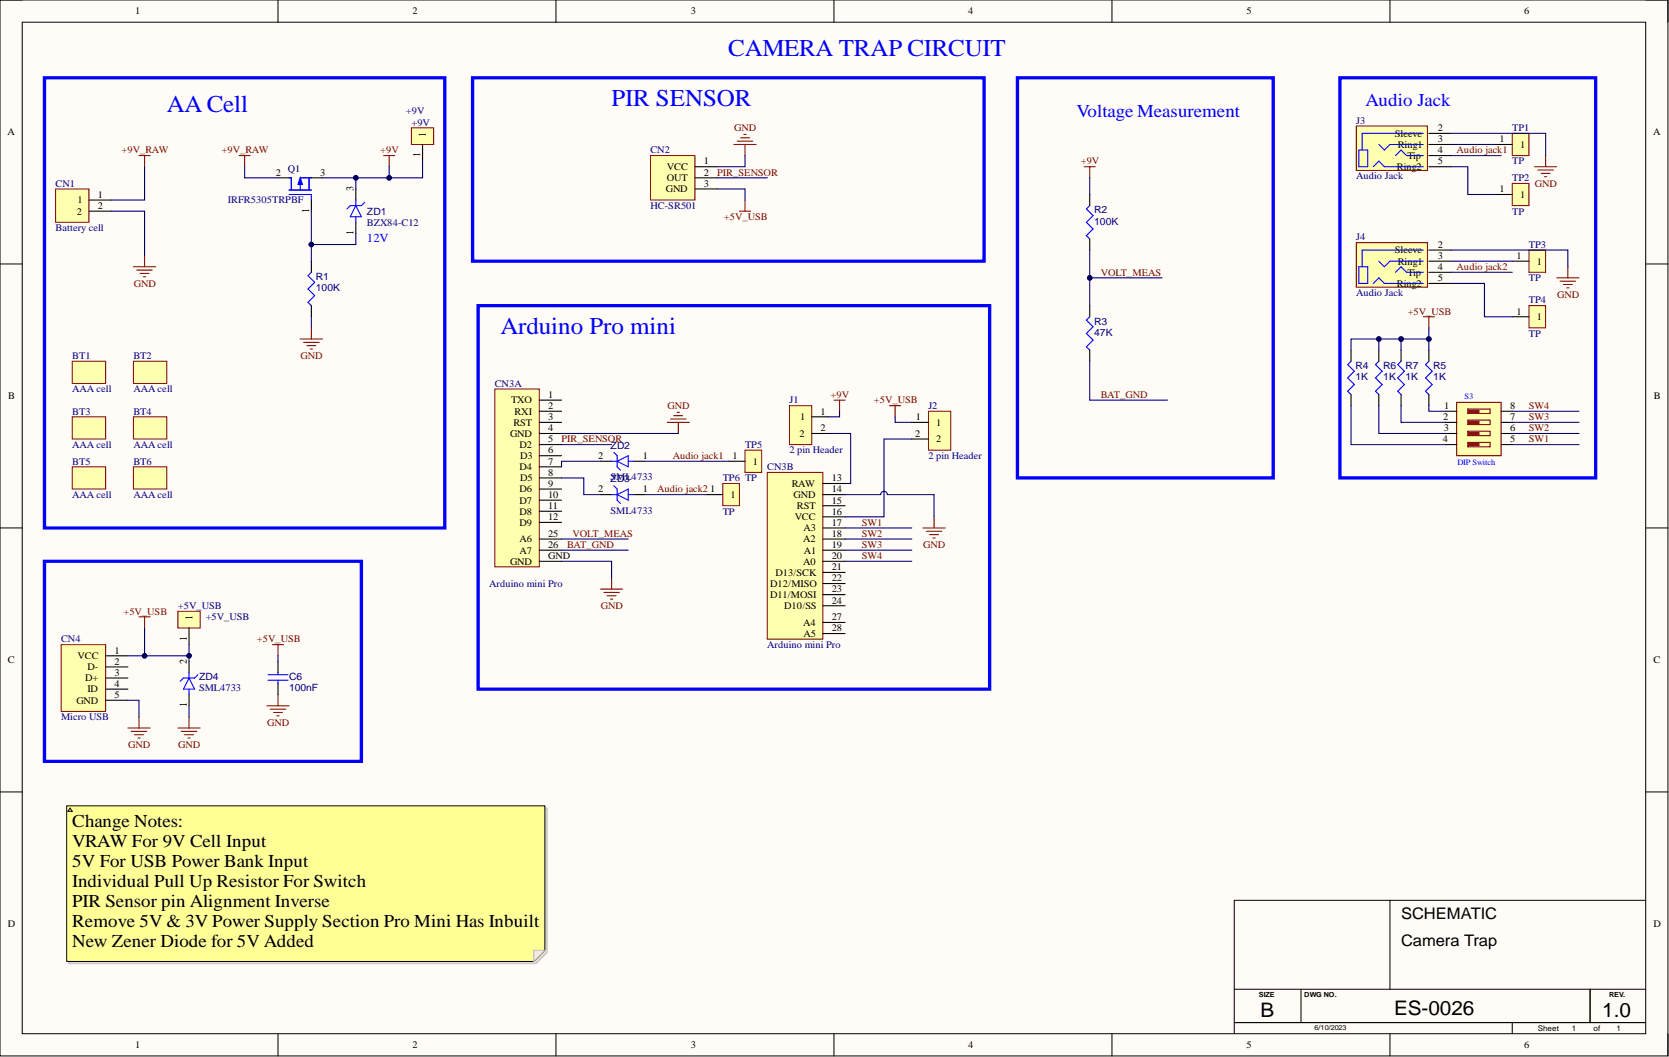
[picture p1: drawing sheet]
<svg xmlns="http://www.w3.org/2000/svg" width="381mm" height="241mm" viewBox="0 0 381 241" stroke-linecap="round" stroke-linejoin="round" font-family="sans-serif">
<path d="M0 0h380.8v241.1h-380.8z" fill-rule="evenodd" fill="#fffcf8"/>
<path d="M0 0h380.8v241.1h-380.8z" fill="none" stroke="#000" stroke-width=".23"/>
<path d="M5.1 5.1h370.6v230.9h-370.6z" fill-rule="evenodd" fill="#fffcf8"/>
<g fill="none" stroke="#000" stroke-width=".23">
<path d="M0 0h5.1M63.5 0v5.1M126.9 0v5.1M190.4 0v5.1M253.8 0v5.1M317.3 0v5.1M375.7 0h5.1v5.1M5.1 5.1h370.6v230.9h-370.6zM0 60.3h5.1M375.7 60.3h5.1M0 120.5h5.1M375.7 120.5h5.1"/>
<path d="M0 180.8h5.1M375.7 180.8h5.1M317.3 205.5v20.3M375.7 205.5h-93.9v30.5M63.5 236v5.1M126.9 236v5.1M190.4 236v5.1M253.8 236v5.1M281.8 225.8h93.9M281.8 233.4h93.9M297 225.8v7.6M317.3 236v5.1"/>
<path d="M345.2 233.4v2.6M363 225.8v7.6M380.8 236v5.1"/>
</g>
<path d="M14 147.2h10.1v15.2h-10.1z" fill-rule="evenodd" fill="#ffffb0"/>
<path d="M14 147.2h10.1v15.2h-10.1z" fill="none" stroke="#800000" stroke-width=".23"/>
<path d="M24.1 149.7h5.1M24.1 152.2h5.1M24.1 154.8h5.1M24.1 157.3h5.1M24.1 159.9h5.1" fill="none" stroke="#000" stroke-width=".25"/>
<path d="M12.7 43.1h7.6v7.6h-7.6z" fill-rule="evenodd" fill="#ffffb0"/>
<path d="M12.7 43.1h7.6v7.6h-7.6z" fill="none" stroke="#800000" stroke-width=".23"/>
<path d="M20.3 45.7h5.1M20.3 48.2h5.1" fill="none" stroke="#000" stroke-width=".25"/>
<path d="M148.5 35.5h10.1v10.2h-10.1z" fill-rule="evenodd" fill="#ffffb0"/>
<path d="M148.5 35.5h10.1v10.2h-10.1z" fill="none" stroke="#800000" stroke-width=".23"/>
<path d="M158.6 38.1h5.1M158.6 40.6h5.1M158.6 43.1h5.1" fill="none" stroke="#000" stroke-width=".25"/>
<path d="M54.6 35.5h2.5M55.8 35.5v2.6M87.6 35.5h2.5M88.8 35.5v2.6M68.5 77.4h5.1M69.3 78.2h3.6M70.1 78.9h2M70.8 79.7h.5M71.1 74.9v2.5" fill="none" stroke="#800000" stroke-width=".25"/>
<path d="M66 43.4h5.1M66 40.6h.5v2.8M66 44.4h5.1v1.3M68.5 40.6h2.6M68.5 41.9v1.5M70.6 40.6v2.8" fill="none" stroke="#00f" stroke-width=".25"/>
<path d="M68.5 40.6l.5 1.5h-1z" fill="#00f"/>
<path d="M68.5 40.6l.5 1.5h-1z" fill="none" stroke="#00f" stroke-width=".25"/>
<path d="M63.5 40.6h2.5M71.1 45.7v2.5M71.1 40.6h2.5" fill="none" stroke="#000" stroke-width=".25"/>
<path d="M309.6 55.4h16.3v10.2h-16.3z" fill-rule="evenodd" fill="#ffffb0"/>
<path d="M309.6 55.4h16.3v10.2h-16.3z" fill="none" stroke="#800000" stroke-width=".25"/>
<path d="M314.8 59.6l1.2 1.3 1.3-1.3h7.6M324.9 57.1h-13.9v3.8M310.2 60.9h2v3.8h-2zM313.5 64.7l1.3-1.3 1.2 1.3h8.9M318.6 62.2l1.2-1.3 1.3 1.3h3.8" fill="none" stroke="#00f" stroke-width=".25"/>
<path d="M326.2 57.1h5.1M326.2 59.6h5.1M326.2 62.2h5.1M326.2 64.7h5.1" fill="none" stroke="#000" stroke-width=".25"/>
<path d="M309.6 28.8h16.3v10.1h-16.3z" fill-rule="evenodd" fill="#ffffb0"/>
<path d="M309.6 28.8h16.3v10.1h-16.3z" fill="none" stroke="#800000" stroke-width=".25"/>
<path d="M310.2 34.3h2v3.8h-2zM313.5 38.1l1.3-1.3 1.2 1.3h8.9M314.8 33l1.2 1.3 1.3-1.3h7.6M318.6 35.5l1.2-1.2 1.3 1.2h3.8M324.9 30.4h-13.9v3.9" fill="none" stroke="#00f" stroke-width=".25"/>
<path d="M326.2 30.4h5.1M326.2 33h5.1M326.2 35.5h5.1M326.2 38.1h5.1" fill="none" stroke="#000" stroke-width=".25"/>
<path d="M332.5 91.9h10.2v12.1h-10.2z" fill-rule="evenodd" fill="#ffffb0"/>
<path d="M332.5 91.9h10.2v12.1h-10.2zM335.1 101h5v1h-5z" fill="none" stroke="#800000" stroke-width=".25"/>
<path d="M335.3 101.2h2.3v.5h-2.3z" fill-rule="evenodd" fill="#800000"/>
<path d="M335.3 101.2h2.3v.5h-2.3z" fill="none" stroke="#800000" stroke-width=".23"/>
<path d="M335.1 98.5h5v1h-5z" fill="none" stroke="#800000" stroke-width=".25"/>
<path d="M335.3 98.7h2.3v.5h-2.3z" fill-rule="evenodd" fill="#800000"/>
<path d="M335.3 98.7h2.3v.5h-2.3z" fill="none" stroke="#800000" stroke-width=".23"/>
<path d="M335.1 95.9h5v1h-5z" fill="none" stroke="#800000" stroke-width=".25"/>
<path d="M335.3 96.2h2.3v.5h-2.3z" fill-rule="evenodd" fill="#800000"/>
<path d="M335.3 96.2h2.3v.5h-2.3z" fill="none" stroke="#800000" stroke-width=".23"/>
<path d="M335.1 93.4h5v1h-5z" fill="none" stroke="#800000" stroke-width=".25"/>
<path d="M335.3 93.6h2.3v.5h-2.3z" fill-rule="evenodd" fill="#800000"/>
<path d="M335.3 93.6h2.3v.5h-2.3z" fill="none" stroke="#800000" stroke-width=".23"/>
<path d="M326.2 79.9v2.6M326.2 90.1v2.5M330 93.9h2.5M330 96.4h2.5M330 99h2.5M342.7 93.9h2.5M342.7 96.4h2.5M342.7 99h2.5M330 101.5h2.5M342.7 101.5h2.5M63.5 151v2.5M63.5 156.1v2.5" fill="none" stroke="#000" stroke-width=".25"/>
<g fill="none" stroke="#800000" stroke-width=".25">
<path d="M33 58.4v2.5M30.5 60.9h5M31.2 61.7h3.6M32 62.4h2M32.7 63.2h.6M31.7 140.8h2.6M33 140.8v2.6M62.2 147.2h2.5M63.5 147.2v2.5M63.5 158.6v2.5M29.2 166.2h5.1M30 167h3.5"/>
<path d="M30.7 167.7h2M31.5 168.5h.5M31.7 163.7v2.5M60.9 161.1h5.1M61.7 161.9h3.5M62.4 162.7h2.1M63.2 163.4h.5"/>
</g>
<path d="M10.2 17.8h91.3v102.7h-91.3zM305.9 17.8h58.4v91.3h-58.4zM109.2 69.8h116.7v87.5h-116.7zM10.2 128.1h72.3v45.7h-72.3z" fill="none" stroke="#00f" stroke-width=".75"/>
<path d="M326.2 82.5l-.8 .7 1.5 1.5-1.5 1.6 1.5 1.5-1.5 1.5 .8 .8M61.2 155.3h4.5M61.2 154h4.5M63.5 153.5v.5M63.5 155.3v.8" fill="none" stroke="#00f" stroke-width=".25"/>
<path d="M16.5 82.5h7.6v5h-7.6z" fill-rule="evenodd" fill="#ffffb0"/>
<path d="M16.5 82.5h7.6v5h-7.6z" fill="none" stroke="#800000" stroke-width=".23"/>
<path d="M16.5 95.2h7.6v5h-7.6z" fill-rule="evenodd" fill="#ffffb0"/>
<path d="M16.5 95.2h7.6v5h-7.6z" fill="none" stroke="#800000" stroke-width=".23"/>
<path d="M16.5 106.6h7.6v5h-7.6z" fill-rule="evenodd" fill="#ffffb0"/>
<path d="M16.5 106.6h7.6v5h-7.6z" fill="none" stroke="#800000" stroke-width=".23"/>
<path d="M30.5 82.5h7.6v5h-7.6z" fill-rule="evenodd" fill="#ffffb0"/>
<path d="M30.5 82.5h7.6v5h-7.6z" fill="none" stroke="#800000" stroke-width=".23"/>
<path d="M30.5 95.2h7.6v5h-7.6z" fill-rule="evenodd" fill="#ffffb0"/>
<path d="M30.5 95.2h7.6v5h-7.6z" fill="none" stroke="#800000" stroke-width=".23"/>
<path d="M30.5 106.6h7.6v5h-7.6z" fill-rule="evenodd" fill="#ffffb0"/>
<path d="M30.5 106.6h7.6v5h-7.6z" fill="none" stroke="#800000" stroke-width=".23"/>
<path d="M107.9 17.8h116.7v41.8h-116.7z" fill="none" stroke="#00f" stroke-width=".75"/>
<path d="M71.1 59.6v2.6M81.2 43.1v2.6M81.2 50.7v2.6M71.1 69.8v2.5" fill="none" stroke="#000" stroke-width=".25"/>
<path d="M81.2 45.7v1.2M81.2 49.5v1.2M81.2 46.9l1.3 2.6h-2.5zM83.3 46.2l-.8 .7h-2.5l-.8 .8" fill="none" stroke="#000bff" stroke-width=".25"/>
<path d="M71.1 62.2l-.8 .7 1.5 1.5-1.5 1.6 1.5 1.5-1.5 1.5 .8 .8" fill="none" stroke="#00f" stroke-width=".25"/>
<path d="M31.7 35.5h2.6M33 35.5v2.6M350.3 38.1h5.1M351.1 38.8h3.5M351.8 39.6h2.1M352.8 35.5v2.6M352.6 40.3h.5M355.4 63.4h5.1M356.1 64.2h3.6M356.9 65h2M357.7 65.7h.5M357.9 60.9v2.5" fill="none" stroke="#800000" stroke-width=".25"/>
<path d="M345.2 30.4h3.8v5.1h-3.8z" fill-rule="evenodd" fill="#ffffb0"/>
<path d="M345.2 30.4h3.8v5.1h-3.8z" fill="none" stroke="#800000" stroke-width=".23"/>
<path d="M341.4 33h3.8" fill="none" stroke="#000" stroke-width=".25"/>
<path d="M345.2 41.9h3.8v5h-3.8z" fill-rule="evenodd" fill="#ffffb0"/>
<path d="M345.2 41.9h3.8v5h-3.8z" fill="none" stroke="#800000" stroke-width=".23"/>
<path d="M341.4 44.4h3.8" fill="none" stroke="#000" stroke-width=".25"/>
<path d="M349 57.1h3.8v5.1h-3.8z" fill-rule="evenodd" fill="#ffffb0"/>
<path d="M349 57.1h3.8v5.1h-3.8z" fill="none" stroke="#800000" stroke-width=".23"/>
<path d="M345.2 59.6h3.8" fill="none" stroke="#000" stroke-width=".25"/>
<path d="M349 69.8h3.8v5.1h-3.8z" fill-rule="evenodd" fill="#ffffb0"/>
<path d="M349 69.8h3.8v5.1h-3.8z" fill="none" stroke="#800000" stroke-width=".23"/>
<path d="M345.2 72.3h3.8" fill="none" stroke="#000" stroke-width=".25"/>
<path d="M93.9 29.2h5.1v3.8h-5.1z" fill-rule="evenodd" fill="#ffffb0"/>
<path d="M93.9 29.2h5.1v3.8h-5.1z" fill="none" stroke="#800000" stroke-width=".23"/>
<path d="M96.5 33v3.8" fill="none" stroke="#000" stroke-width=".25"/>
<path d="M40.6 139.6h5.1v3.8h-5.1z" fill-rule="evenodd" fill="#ffffb0"/>
<path d="M40.6 139.6h5.1v3.8h-5.1z" fill="none" stroke="#800000" stroke-width=".23"/>
<path d="M248.8 44.4v2.5M248.8 54.6v2.5M248.8 69.8v2.5M248.8 79.9v2.6M43.2 143.4v3.8" fill="none" stroke="#000" stroke-width=".25"/>
<path d="M247.5 38.1h2.5M248.8 38.1v2.5M152.3 96.4h5.1M153.1 95.7h3.5M153.8 94.9h2.1M154.6 94.1h.5M154.8 96.4v2.6M213.2 118v2.5M210.7 120.5h5.1M211.4 121.3h3.6M212.2 122h2M213 122.8h.5" fill="none" stroke="#800000" stroke-width=".25"/>
<path d="M248.8 46.9l-.8 .8 1.5 1.5-1.5 1.5 1.5 1.6-1.5 1.5 .8 .8M248.8 72.3l-.8 .8 1.5 1.5-1.5 1.5 1.5 1.5-1.5 1.6 .8 .7" fill="none" stroke="#00f" stroke-width=".25"/>
<path d="M113 88.8h10.1v40.6h-10.1z" fill-rule="evenodd" fill="#ffffb0"/>
<path d="M113 88.8h10.1v40.6h-10.1z" fill="none" stroke="#800000" stroke-width=".23"/>
<g fill="none" stroke="#000" stroke-width=".25">
<path d="M123.1 91.3h5.1M123.1 93.9h5.1M123.1 96.4h5.1M123.1 99h5.1M123.1 101.5h5.1M123.1 104h5.1M123.1 106.6h5.1M123.1 109.1h5.1M123.1 111.6h5.1M123.1 114.2h5.1M123.1 116.7h5.1M123.1 119.3h5.1"/>
<path d="M123.1 123.1h5.1M123.1 125.6h5.1M123.1 128.1h5.1"/>
</g>
<path d="M175.1 107.8h12.7v38.1h-12.7z" fill-rule="evenodd" fill="#ffffb0"/>
<path d="M175.1 107.8h12.7v38.1h-12.7z" fill="none" stroke="#800000" stroke-width=".23"/>
<g fill="none" stroke="#000" stroke-width=".25">
<path d="M308.4 79.9v2.6M314.8 79.9v2.6M319.8 79.9v2.6M308.4 90.1v2.5M314.8 90.1v2.5M319.8 90.1v2.5M187.8 110.4h5.1M187.8 112.9h5.1M187.8 115.5h5.1M187.8 118h5.1M187.8 120.5h5.1M187.8 123.1h5.1"/>
<path d="M187.8 125.6h5.1M187.8 128.1h5.1M187.8 130.7h5.1M187.8 133.2h5.1M187.8 135.8h5.1M187.8 138.3h5.1M187.8 142.1h5.1M187.8 144.6h5.1"/>
</g>
<path d="M167.5 33h5.1M168.3 32.2h3.5M169.1 31.5h2M169.8 30.7h.5M170.1 33v2.5M168.8 48.2h2.5M170.1 45.7v2.5M137.1 134.5h5M137.8 135.2h3.6M138.6 136h2M139.4 136.8h.5M139.6 131.9v2.6" fill="none" stroke="#800000" stroke-width=".25"/>
<path d="M232.3 17.8h58.3v91.3h-58.3z" fill="none" stroke="#00f" stroke-width=".75"/>
<path d="M308.4 82.5l-.7 .7 1.5 1.5-1.5 1.6 1.5 1.5-1.5 1.5 .7 .8M314.8 82.5l-.8 .7 1.5 1.5-1.5 1.6 1.5 1.5-1.5 1.5 .8 .8M319.8 82.5l-.7 .7 1.5 1.5-1.5 1.6 1.5 1.5-1.5 1.5 .7 .8" fill="none" stroke="#00f" stroke-width=".25"/>
<path d="M180.2 92.6h5.1v8.9h-5.1z" fill-rule="evenodd" fill="#ffffb0"/>
<path d="M180.2 92.6h5.1v8.9h-5.1z" fill="none" stroke="#800000" stroke-width=".23"/>
<path d="M185.3 95.2h3.8M185.3 99h3.8" fill="none" stroke="#000" stroke-width=".25"/>
<path d="M212 93.9h5v8.9h-5z" fill-rule="evenodd" fill="#ffffb0"/>
<path d="M212 93.9h5v8.9h-5z" fill="none" stroke="#800000" stroke-width=".23"/>
<path d="M208.1 96.4h3.9M137.1 105.3h2.5M137.1 112.9h2.5M144.7 105.3h2.5M144.7 112.9h2.5M208.1 100.2h3.9M43.2 151v2.5M43.2 158.6v2.5" fill="none" stroke="#000" stroke-width=".25"/>
<path d="M324.9 72.3h2.6M326.2 72.3v2.6M190.4 91.3h2.5M191.6 91.3v2.6M203.1 92.6h2.5M204.3 92.6v2.6M40.6 166.2h5.1M41.4 167h3.5M42.1 167.7h2.1M42.9 168.5h.5M43.2 163.7v2.5" fill="none" stroke="#800000" stroke-width=".25"/>
<path d="M139.6 105.3h1.3M139.6 112.9h1.3M140.1 103.3l.8 .7v2.6l.7 .7M140.1 110.9l.8 .7v2.6l.7 .7M140.9 105.3l2.5-1.3v2.6zM140.9 112.9l2.5-1.3v2.6zM143.4 105.3h1.3M143.4 112.9h1.3M43.2 153.5v1.3M43.2 157.3v1.3M43.2 154.8l1.2 2.5h-2.5zM45.2 154l-.8 .8h-2.5l-.8 .7" fill="none" stroke="#000bff" stroke-width=".25"/>
<path d="M170.1 102.8h3.8v5h-3.8z" fill-rule="evenodd" fill="#ffffb0"/>
<path d="M170.1 102.8h3.8v5h-3.8z" fill="none" stroke="#800000" stroke-width=".23"/>
<path d="M166.3 105.3h3.8" fill="none" stroke="#000" stroke-width=".25"/>
<path d="M165 110.4h3.8v5.1h-3.8z" fill-rule="evenodd" fill="#ffffb0"/>
<path d="M165 110.4h3.8v5.1h-3.8z" fill="none" stroke="#800000" stroke-width=".23"/>
<path d="M161.2 112.9h3.8" fill="none" stroke="#000" stroke-width=".25"/>
<path d="M314.8 77.4v2.5" fill="none" stroke="#000080" stroke-width=".25"/>
<circle cx="314.8" cy="77.4" r=".51" fill="#000080"/>
<circle cx="314.8" cy="77.4" r=".51" fill="none" stroke="#000080" stroke-width=".23"/>
<path d="M33 38.1v7.6h-7.6M25.4 48.2h7.6v10.2M29.2 159.9h2.5v3.8M33 143.4v6.3h-3.8" fill="none" stroke="#000080" stroke-width=".25"/>
<circle cx="33" cy="149.7" r=".51" fill="#000080"/>
<circle cx="33" cy="149.7" r=".51" fill="none" stroke="#000080" stroke-width=".23"/>
<path d="M43.2 147.2v2.5h-10.2" fill="none" stroke="#000080" stroke-width=".25"/>
<circle cx="33" cy="149.7" r=".51" fill="#000080"/>
<circle cx="33" cy="149.7" r=".51" fill="none" stroke="#000080" stroke-width=".23"/>
<circle cx="43.2" cy="149.7" r=".51" fill="#000080"/>
<circle cx="43.2" cy="149.7" r=".51" fill="none" stroke="#000080" stroke-width=".23"/>
<path d="M55.8 38.1v2.5h7.7M81.2 53.3v2.5h-10.1" fill="none" stroke="#000080" stroke-width=".25"/>
<circle cx="71.1" cy="55.8" r=".51" fill="#000080"/>
<circle cx="71.1" cy="55.8" r=".51" fill="none" stroke="#000080" stroke-width=".23"/>
<path d="M73.6 40.6h7.6v2.5" fill="none" stroke="#000080" stroke-width=".25"/>
<circle cx="81.2" cy="40.6" r=".51" fill="#000080"/>
<circle cx="81.2" cy="40.6" r=".51" fill="none" stroke="#000080" stroke-width=".23"/>
<path d="M88.8 38.1v2.5h-7.6" fill="none" stroke="#000080" stroke-width=".25"/>
<circle cx="81.2" cy="40.6" r=".51" fill="#000080"/>
<circle cx="81.2" cy="40.6" r=".51" fill="none" stroke="#000080" stroke-width=".23"/>
<circle cx="88.8" cy="40.6" r=".51" fill="#000080"/>
<circle cx="88.8" cy="40.6" r=".51" fill="none" stroke="#000080" stroke-width=".23"/>
<path d="M96.5 36.8v3.8h-7.7" fill="none" stroke="#000080" stroke-width=".25"/>
<circle cx="88.8" cy="40.6" r=".51" fill="#000080"/>
<circle cx="88.8" cy="40.6" r=".51" fill="none" stroke="#000080" stroke-width=".23"/>
<g fill="none" stroke="#000080" stroke-width=".25">
<path d="M170.1 35.5v2.6h-6.4M163.7 43.1h6.4v2.6M163.7 40.6h11.4M248.8 63.4h16.5M128.2 99h26.6M189.1 99h5.1v11.4h-1.3M191.6 93.9v1.3h-2.5M204.3 95.2v1.2h3.8M248.8 82.5v8.8h17.7M128.2 109.1h5.1v3.8h3.8M128.2 101.5h11.4M137.1 105.3h-8.9v1.3"/>
<path d="M147.2 112.9h14M147.2 105.3h19.1M192.9 112.9h8.1a.76 .76 0 0 1 .8-.7 .76 .76 0 0 1 .8 .7h10.6v5.1M201.8 100.2v17.8h-8.9M128.2 128.1h11.4v3.8M128.2 125.6h15.2M128.2 123.1h15.2M192.9 125.6h15.2M192.9 123.1h15.2M192.9 128.1h15.2M192.9 120.5h15.2"/>
</g>
<circle cx="248.8" cy="63.4" r=".51" fill="#000080"/>
<circle cx="248.8" cy="63.4" r=".51" fill="none" stroke="#000080" stroke-width=".23"/>
<path d="M308.4 79.9v-2.5h11.4v2.5M308.4 92.6v8.9h21.6" fill="none" stroke="#000080" stroke-width=".25"/>
<circle cx="314.8" cy="77.4" r=".51" fill="#000080"/>
<circle cx="314.8" cy="77.4" r=".51" fill="none" stroke="#000080" stroke-width=".23"/>
<circle cx="319.8" cy="77.4" r=".51" fill="#000080"/>
<circle cx="319.8" cy="77.4" r=".51" fill="none" stroke="#000080" stroke-width=".23"/>
<path d="M319.8 77.4h6.4M314.8 92.6v6.4h15.2M319.8 92.6v3.8h10.2" fill="none" stroke="#000080" stroke-width=".25"/>
<circle cx="326.2" cy="77.4" r=".51" fill="#000080"/>
<circle cx="326.2" cy="77.4" r=".51" fill="none" stroke="#000080" stroke-width=".23"/>
<circle cx="319.8" cy="77.4" r=".51" fill="#000080"/>
<circle cx="319.8" cy="77.4" r=".51" fill="none" stroke="#000080" stroke-width=".23"/>
<g fill="none" stroke="#000080" stroke-width=".25">
<path d="M331.3 38.1h3.8v6.3h6.3M331.3 30.4h21.5v5.1M331.3 35.5h11.4M331.3 33h10.1M331.3 57.1h26.6v3.8M331.3 59.6h13.9M331.3 64.7h7.6v7.6h6.3M331.3 62.2h13.9M326.2 92.6v1.3h3.8M345.2 99h15.3M345.2 96.4h15.3M345.2 93.9h15.3"/>
<path d="M345.2 101.5h15.3M43.2 149.7v1.3M43.2 161.1v2.6"/>
</g>
<circle cx="43.2" cy="149.7" r=".51" fill="#000080"/>
<circle cx="43.2" cy="149.7" r=".51" fill="none" stroke="#000080" stroke-width=".23"/>
<path d="M71.1 48.2v11.4M71.1 72.3v2.6M63.5 149.7v1.3" fill="none" stroke="#000080" stroke-width=".25"/>
<circle cx="71.1" cy="55.8" r=".51" fill="#000080"/>
<circle cx="71.1" cy="55.8" r=".51" fill="none" stroke="#000080" stroke-width=".23"/>
<path d="M248.8 57.1v12.7" fill="none" stroke="#000080" stroke-width=".25"/>
<circle cx="248.8" cy="63.4" r=".51" fill="#000080"/>
<circle cx="248.8" cy="63.4" r=".51" fill="none" stroke="#000080" stroke-width=".23"/>
<path d="M248.8 40.6v3.8M326.2 74.9v5" fill="none" stroke="#000080" stroke-width=".25"/>
<circle cx="326.2" cy="77.4" r=".51" fill="#000080"/>
<circle cx="326.2" cy="77.4" r=".51" fill="none" stroke="#000080" stroke-width=".23"/>
<path d="M201.8 100.2h6.3" fill="none" stroke="#000080" stroke-width=".25"/>
<path d="M15.7 184.5h109.2v33l-2.5 2.5h-106.7z" fill-rule="evenodd" fill="#e0ddd7"/>
<path d="M15.7 184.5h109.2v33l-2.5 2.5h-106.7z" fill="none" stroke="#bfbdba" stroke-width=".23"/>
<path d="M15.2 184h109.2v33l-2.6 2.5h-106.6z" fill-rule="evenodd" fill="#ffff96"/>
<path d="M15.2 184h109.2v33l-2.6 2.5h-106.6z" fill="none" stroke="#000" stroke-width=".23"/>
<path d="M121.8 217h2.6l-2.6 2.5z" fill="#f2f0d8"/>
<path d="M121.8 217h2.6l-2.6 2.5z" fill="none" stroke="#bfbdba" stroke-width=".23"/>
<path d="M16 184.5l.5 .7h-1z" fill="#ffcc78"/>
<path d="M16 184.5l.5 .7h-1z" fill="none" stroke="#300" stroke-width=".23"/>
<g font-size="5.5" fill="#00f">
<text x="166.3" y="12.8">CAMERA TRAP CIRCUIT</text>
<text x="38.1" y="25.5">AA Cell</text>
<text x="139.6" y="24.2">PIR SENSOR</text>
<text x="114.2" y="76.2">Arduino Pro mini</text>
</g>
<g font-size="4.6">
<text x="287.8" y="232.3">B</text>
<text x="318.2" y="231.8">ES-0026</text>
<text x="365.8" y="232.3">1.0</text>
</g>
<g font-size="4.1" fill="#00f">
<text x="245.7" y="26.7">Voltage Measurement</text>
<text x="311.7" y="24.2">Audio Jack</text>
</g>
<g font-size="4.1">
<text x="16.5" y="188.9">Change Notes:</text>
<text x="16.5" y="193.4">VRAW For 9V Cell Input</text>
<text x="16.5" y="198">5V For USB Power Bank Input</text>
<text x="16.5" y="202.6">Individual Pull Up Resistor For Switch</text>
<text x="16.5" y="207.1">PIR Sensor pin Alignment Inverse</text>
<text x="16.5" y="211.7">Remove 5V &amp; 3V Power Supply Section Pro Mini Has Inbuilt</text>
<text x="16.5" y="216.3">New Zener Diode for 5V Added</text>
</g>
<g font-size="3.6">
<text x="319.8" y="209.8">SCHEMATIC</text>
<text x="319.8" y="216">Camera Trap</text>
</g>
<text font-size="2.8" fill="#00f" x="83.8" y="55.2">12V</text>
<g font-size="2.4">
<text x="96" y="35.9" transform="rotate(-90 96 35.9)">1</text>
<text x="97.2" y="31.2" transform="rotate(-90 97.2 31.2)">1</text>
<text x="80.7" y="43.6" transform="rotate(-90 80.7 43.6)">3</text>
<text x="70.6" y="48.5" transform="rotate(-90 70.6 48.5)">1</text>
<text x="80.7" y="53.6" transform="rotate(-90 80.7 53.6)">1</text>
<text x="43.9" y="141.6" transform="rotate(-90 43.9 141.6)">1</text>
<text x="42.6" y="146.2" transform="rotate(-90 42.6 146.2)">1</text>
<text x="42.6" y="151.5" transform="rotate(-90 42.6 151.5)">2</text>
<text x="42.6" y="161.5" transform="rotate(-90 42.6 161.5)">1</text>
</g>
<g font-size="2.3">
<text x="30.9" y="3.3">1</text>
<text x="94.2" y="3.3">2</text>
<text x="157.7" y="3.3">3</text>
<text x="221" y="3.3">4</text>
<text x="284.6" y="3.3">5</text>
<text x="347.9" y="3.3">6</text>
<text x="328.2" y="29.9">2</text>
<text x="1.7" y="30.9">A</text>
<text x="318.4" y="31.2">Sleeve</text>
<text x="319.1" y="33.7">Ring1</text>
<text x="328.2" y="32.5">3</text>
<text x="328.2" y="35">4</text>
<text x="342.3" y="32.5">1</text>
<text x="347" y="33.7">1</text>
<text x="377.4" y="30.9">A</text>
<text x="63" y="40.1">2</text>
<text x="73.1" y="40.1">3</text>
<text x="152.2" y="38.8">VCC</text>
<text x="152.2" y="41.4">OUT</text>
<text x="160.7" y="37.5">1</text>
<text x="160.7" y="40.1">2</text>
<text x="318.9" y="38.8">Ring2</text>
<text x="321.3" y="36.3">Tip</text>
<text x="328.2" y="37.5">5</text>
<text x="17.7" y="46.4">1</text>
<text x="22.3" y="45.2">1</text>
<text x="22.3" y="47.7">2</text>
<text x="152" y="43.9">GND</text>
<text x="160.7" y="42.6">3</text>
<text x="342.3" y="43.9">1</text>
<text x="347" y="45.2">1</text>
<text x="17.5" y="49">2</text>
<text x="318.4" y="57.9">Sleeve</text>
<text x="328.2" y="56.6">2</text>
<text x="328.2" y="59.1">3</text>
<text x="346.2" y="59.1">1</text>
<text x="318.9" y="65.5">Ring2</text>
<text x="319.1" y="60.4">Ring1</text>
<text x="321.3" y="62.9">Tip</text>
<text x="328.2" y="61.7">4</text>
<text x="328.2" y="64.2">5</text>
<text x="350.8" y="60.4">1</text>
<text x="346.2" y="71.8">1</text>
<text x="350.8" y="73.1">1</text>
<text x="1.9" y="91.2">B</text>
<text x="116.7" y="92.1">TXO</text>
<text x="117.4" y="94.6">RXI</text>
<text x="125.1" y="90.8">1</text>
<text x="125.1" y="93.4">2</text>
<text x="125.1" y="95.9">3</text>
<text x="182.7" y="95.9">1</text>
<text x="187.3" y="94.6">1</text>
<text x="209.1" y="95.9">1</text>
<text x="329.5" y="95.9">2</text>
<text x="329.7" y="93.4">1</text>
<text x="344.7" y="95.9">7</text>
<text x="344.7" y="93.4">8</text>
<text x="377.5" y="91.2">B</text>
<text x="116.4" y="99.7">GND</text>
<text x="117.2" y="97.2">RST</text>
<text x="125.1" y="98.5">4</text>
<text x="125.1" y="101">5</text>
<text x="182.5" y="99.7">2</text>
<text x="187.3" y="98.5">2</text>
<text x="208.9" y="99.7">2</text>
<text x="213.7" y="97.2">1</text>
<text x="213.7" y="101">2</text>
<text x="329.4" y="101">4</text>
<text x="329.6" y="98.5">3</text>
<text x="344.7" y="101">5</text>
<text x="344.7" y="98.5">6</text>
<text x="118.6" y="102.3">D2</text>
<text x="118.6" y="107.3">D4</text>
<text x="118.7" y="104.8">D3</text>
<text x="125.1" y="103.5">6</text>
<text x="125.1" y="106.1">7</text>
<text x="136.6" y="104.8">2</text>
<text x="146.7" y="104.8">1</text>
<text x="167.2" y="104.8">1</text>
<text x="171.8" y="106.1">1</text>
<text x="118.6" y="112.4">D6</text>
<text x="118.7" y="109.9">D5</text>
<text x="125.1" y="108.6">8</text>
<text x="125.1" y="111.1">9</text>
<text x="125.1" y="113.7">10</text>
<text x="136.6" y="112.4">2</text>
<text x="146.7" y="112.4">1</text>
<text x="162.1" y="112.4">1</text>
<text x="166.8" y="113.7">1</text>
<text x="180.7" y="111.1">RAW</text>
<text x="181.2" y="113.7">GND</text>
<text x="189.9" y="109.9">13</text>
<text x="189.9" y="112.4">14</text>
<text x="118.6" y="114.9">D7</text>
<text x="118.6" y="117.5">D8</text>
<text x="125.1" y="116.2">11</text>
<text x="125.1" y="118.8">12</text>
<text x="181.4" y="118.8">VCC</text>
<text x="181.9" y="116.2">RST</text>
<text x="189.9" y="114.9">15</text>
<text x="189.9" y="117.5">16</text>
<text x="118.6" y="120">D9</text>
<text x="118.6" y="123.8">A6</text>
<text x="125.1" y="122.6">25</text>
<text x="125.1" y="125.1">26</text>
<text x="183.4" y="123.8">A2</text>
<text x="183.4" y="121.3">A3</text>
<text x="189.9" y="120">17</text>
<text x="189.9" y="122.6">18</text>
<text x="189.9" y="125.1">19</text>
<text x="116.4" y="128.9">GND</text>
<text x="118.6" y="126.4">A7</text>
<text x="125.1" y="127.6">GND</text>
<text x="177" y="131.4">D13/SCK</text>
<text x="183.4" y="128.9">A0</text>
<text x="183.5" y="126.4">A1</text>
<text x="189.9" y="127.6">20</text>
<text x="189.9" y="130.2">21</text>
<text x="175.8" y="134">D12/MISO</text>
<text x="175.8" y="136.5">D11/MOSI</text>
<text x="189.9" y="132.7">22</text>
<text x="189.9" y="135.2">23</text>
<text x="189.9" y="137.8">24</text>
<text x="179" y="139.1">D10/SS</text>
<text x="183.4" y="142.9">A4</text>
<text x="189.9" y="141.6">27</text>
<text x="26.1" y="149.2">1</text>
<text x="183.4" y="145.4">A5</text>
<text x="189.9" y="144.1">28</text>
<text x="1.8" y="151.4">C</text>
<text x="17.7" y="150.5">VCC</text>
<text x="19.5" y="155.5">D+</text>
<text x="20" y="153">D-</text>
<text x="26.1" y="151.7">2</text>
<text x="26.1" y="154.3">3</text>
<text x="377.5" y="151.4">C</text>
<text x="17.4" y="160.6">GND</text>
<text x="20" y="158.1">ID</text>
<text x="26.1" y="156.8">4</text>
<text x="26.1" y="159.4">5</text>
<text x="1.8" y="211.7">D</text>
<text x="377.5" y="211.7">D</text>
<text x="30.9" y="239.3">1</text>
<text x="94.2" y="239.3">2</text>
<text x="157.7" y="239.3">3</text>
<text x="221" y="239.3">4</text>
<text x="284.6" y="239.3">5</text>
<text x="347.9" y="239.3">6</text>
</g>
<g font-size="2.3" fill="#000080">
<text x="92.7" y="26.1">+9V</text>
<text x="93.9" y="28.7">+9V</text>
<text x="309.6" y="28.2">J3</text>
<text x="345.2" y="29.9">TP1</text>
<text x="148.5" y="35">CN2</text>
<text x="65.7" y="39.3">Q1</text>
<text x="309.6" y="40.9">Audio Jack</text>
<text x="345.2" y="37.5">TP</text>
<text x="345.2" y="41.4">TP2</text>
<text x="12.7" y="42.6">CN1</text>
<text x="52" y="46.4">IRFR5305TRPBF</text>
<text x="148.5" y="47.7">HC-SR501</text>
<text x="12.7" y="52.8">Battery cell</text>
<text x="83.8" y="49">ZD1</text>
<text x="83.8" y="51.5">BZX84-C12</text>
<text x="249.8" y="48.7">R2</text>
<text x="249.8" y="51.3">100K</text>
<text x="345.2" y="49">TP</text>
<text x="309.6" y="54.9">J4</text>
<text x="349" y="56.6">TP3</text>
<text x="72.1" y="63.9">R1</text>
<text x="349" y="64.2">TP</text>
<text x="72.1" y="66.5">100K</text>
<text x="309.6" y="67.6">Audio Jack</text>
<text x="349" y="69.3">TP4</text>
<text x="249.8" y="74.1">R3</text>
<text x="249.8" y="76.6">47K</text>
<text x="349" y="76.9">TP</text>
<text x="16.5" y="82">BT1</text>
<text x="30.5" y="82">BT2</text>
<text x="16.5" y="89.6">AAA cell</text>
<text x="30.5" y="89.6">AAA cell</text>
<text x="113" y="88.3">CN3A</text>
<text x="309.4" y="84.2">R4</text>
<text x="309.4" y="86.8">1K</text>
<text x="315.8" y="84.2">R6</text>
<text x="315.8" y="86.8">1K</text>
<text x="320.9" y="84.2">R7</text>
<text x="320.9" y="86.8">1K</text>
<text x="327.2" y="84.2">R5</text>
<text x="327.2" y="86.8">1K</text>
<text x="16.5" y="94.6">BT3</text>
<text x="30.5" y="94.6">BT4</text>
<text x="180.2" y="92.1">J1</text>
<text x="212" y="93.4">J2</text>
<text x="16.5" y="102.3">AAA cell</text>
<text x="16.5" y="106.1">BT5</text>
<text x="30.5" y="102.3">AAA cell</text>
<text x="30.5" y="106.1">BT6</text>
<text x="139.4" y="102.5">ZD2</text>
<text x="170.1" y="102.3">TP5</text>
<text x="175.1" y="107.3">CN3B</text>
<text x="180.2" y="103.5">2 pin Header</text>
<text x="212" y="104.8">2 pin Header</text>
<text x="16.5" y="113.7">AAA cell</text>
<text x="30.5" y="113.7">AAA cell</text>
<text x="139.4" y="109.6">SML4733</text>
<text x="139.4" y="110.1">ZD3</text>
<text x="165" y="109.9">TP6 TP</text>
<text x="139.4" y="117.2">SML4733</text>
<text x="165" y="117.5">TP</text>
<text x="111.7" y="134">Arduino mini Pro</text>
<text x="40.6" y="139.1">+5V_USB</text>
<text x="47" y="141.6">+5V_USB</text>
<text x="14" y="146.7">CN4</text>
<text x="175.1" y="147.9">Arduino mini Pro</text>
<text x="45.4" y="155.3">ZD4</text>
<text x="66" y="155.3">C6</text>
<text x="45.4" y="157.8">SML4733</text>
<text x="66" y="157.8">100nF</text>
<text x="14" y="164.4">Micro USB</text>
</g>
<g font-size="2.3" fill="#800000">
<text x="167.6" y="29.9">GND</text>
<text x="27.8" y="35">+9V_RAW</text>
<text x="50.6" y="35">+9V_RAW</text>
<text x="86.8" y="35">+9V</text>
<text x="332.5" y="35">Audio jack1</text>
<text x="163.7" y="40.1">PIR_SENSOR</text>
<text x="246.7" y="37.5">+9V</text>
<text x="350.4" y="42.6">GND</text>
<text x="165.2" y="50.2">+5V_USB</text>
<text x="30.5" y="65.5">GND</text>
<text x="251.3" y="62.9">VOLT_MEAS</text>
<text x="332.5" y="61.7">Audio jack2</text>
<text x="321.4" y="71.8">+5V_USB</text>
<text x="355.5" y="68">GND</text>
<text x="68.6" y="82">GND</text>
<text x="152.4" y="93.4">GND</text>
<text x="189.6" y="90.8">+9V</text>
<text x="199.5" y="92.1">+5V_USB</text>
<text x="251.3" y="90.8">BAT_GND</text>
<text x="349" y="93.4">SW4</text>
<text x="349" y="95.9">SW3</text>
<text x="128.2" y="101">PIR_SENSOR</text>
<text x="349" y="98.5">SW2</text>
<text x="349" y="101">SW1</text>
<text x="153.6" y="104.8">Audio jack1</text>
<text x="150" y="112.4">Audio jack2</text>
<text x="129.5" y="125.1">BAT_GND</text>
<text x="130.7" y="122.6">VOLT_MEAS</text>
<text x="196.7" y="122.6">SW2</text>
<text x="196.7" y="125.1">SW3</text>
<text x="196.7" y="120">SW1</text>
<text x="210.8" y="125.1">GND</text>
<text x="196.7" y="127.6">SW4</text>
<text x="28.2" y="140.3">+5V_USB</text>
<text x="137.2" y="139.1">GND</text>
<text x="58.6" y="146.7">+5V_USB</text>
<text x="61" y="165.7">GND</text>
<text x="29.3" y="170.8">GND</text>
<text x="40.7" y="170.8">GND</text>
</g>
<g font-size="1.9" fill="#00f">
<text x="334.3" y="91.2">S3</text>
<text x="332.7" y="106.1">DIP Switch</text>
</g>
<g font-size="1.8">
<text x="351.1" y="235.3">Sheet</text>
<text x="358.8" y="235.3">1</text>
<text x="363.8" y="235.3">of</text>
<text x="369" y="235.3">1</text>
</g>
<g font-size="1.6">
<text x="287.3" y="227.5">SIZE</text>
<text x="297.8" y="227.5">DWG NO.</text>
<text x="367.3" y="227.5">REV.</text>
<text x="300" y="235.1">6/10/2023</text>
</g>
</svg>
